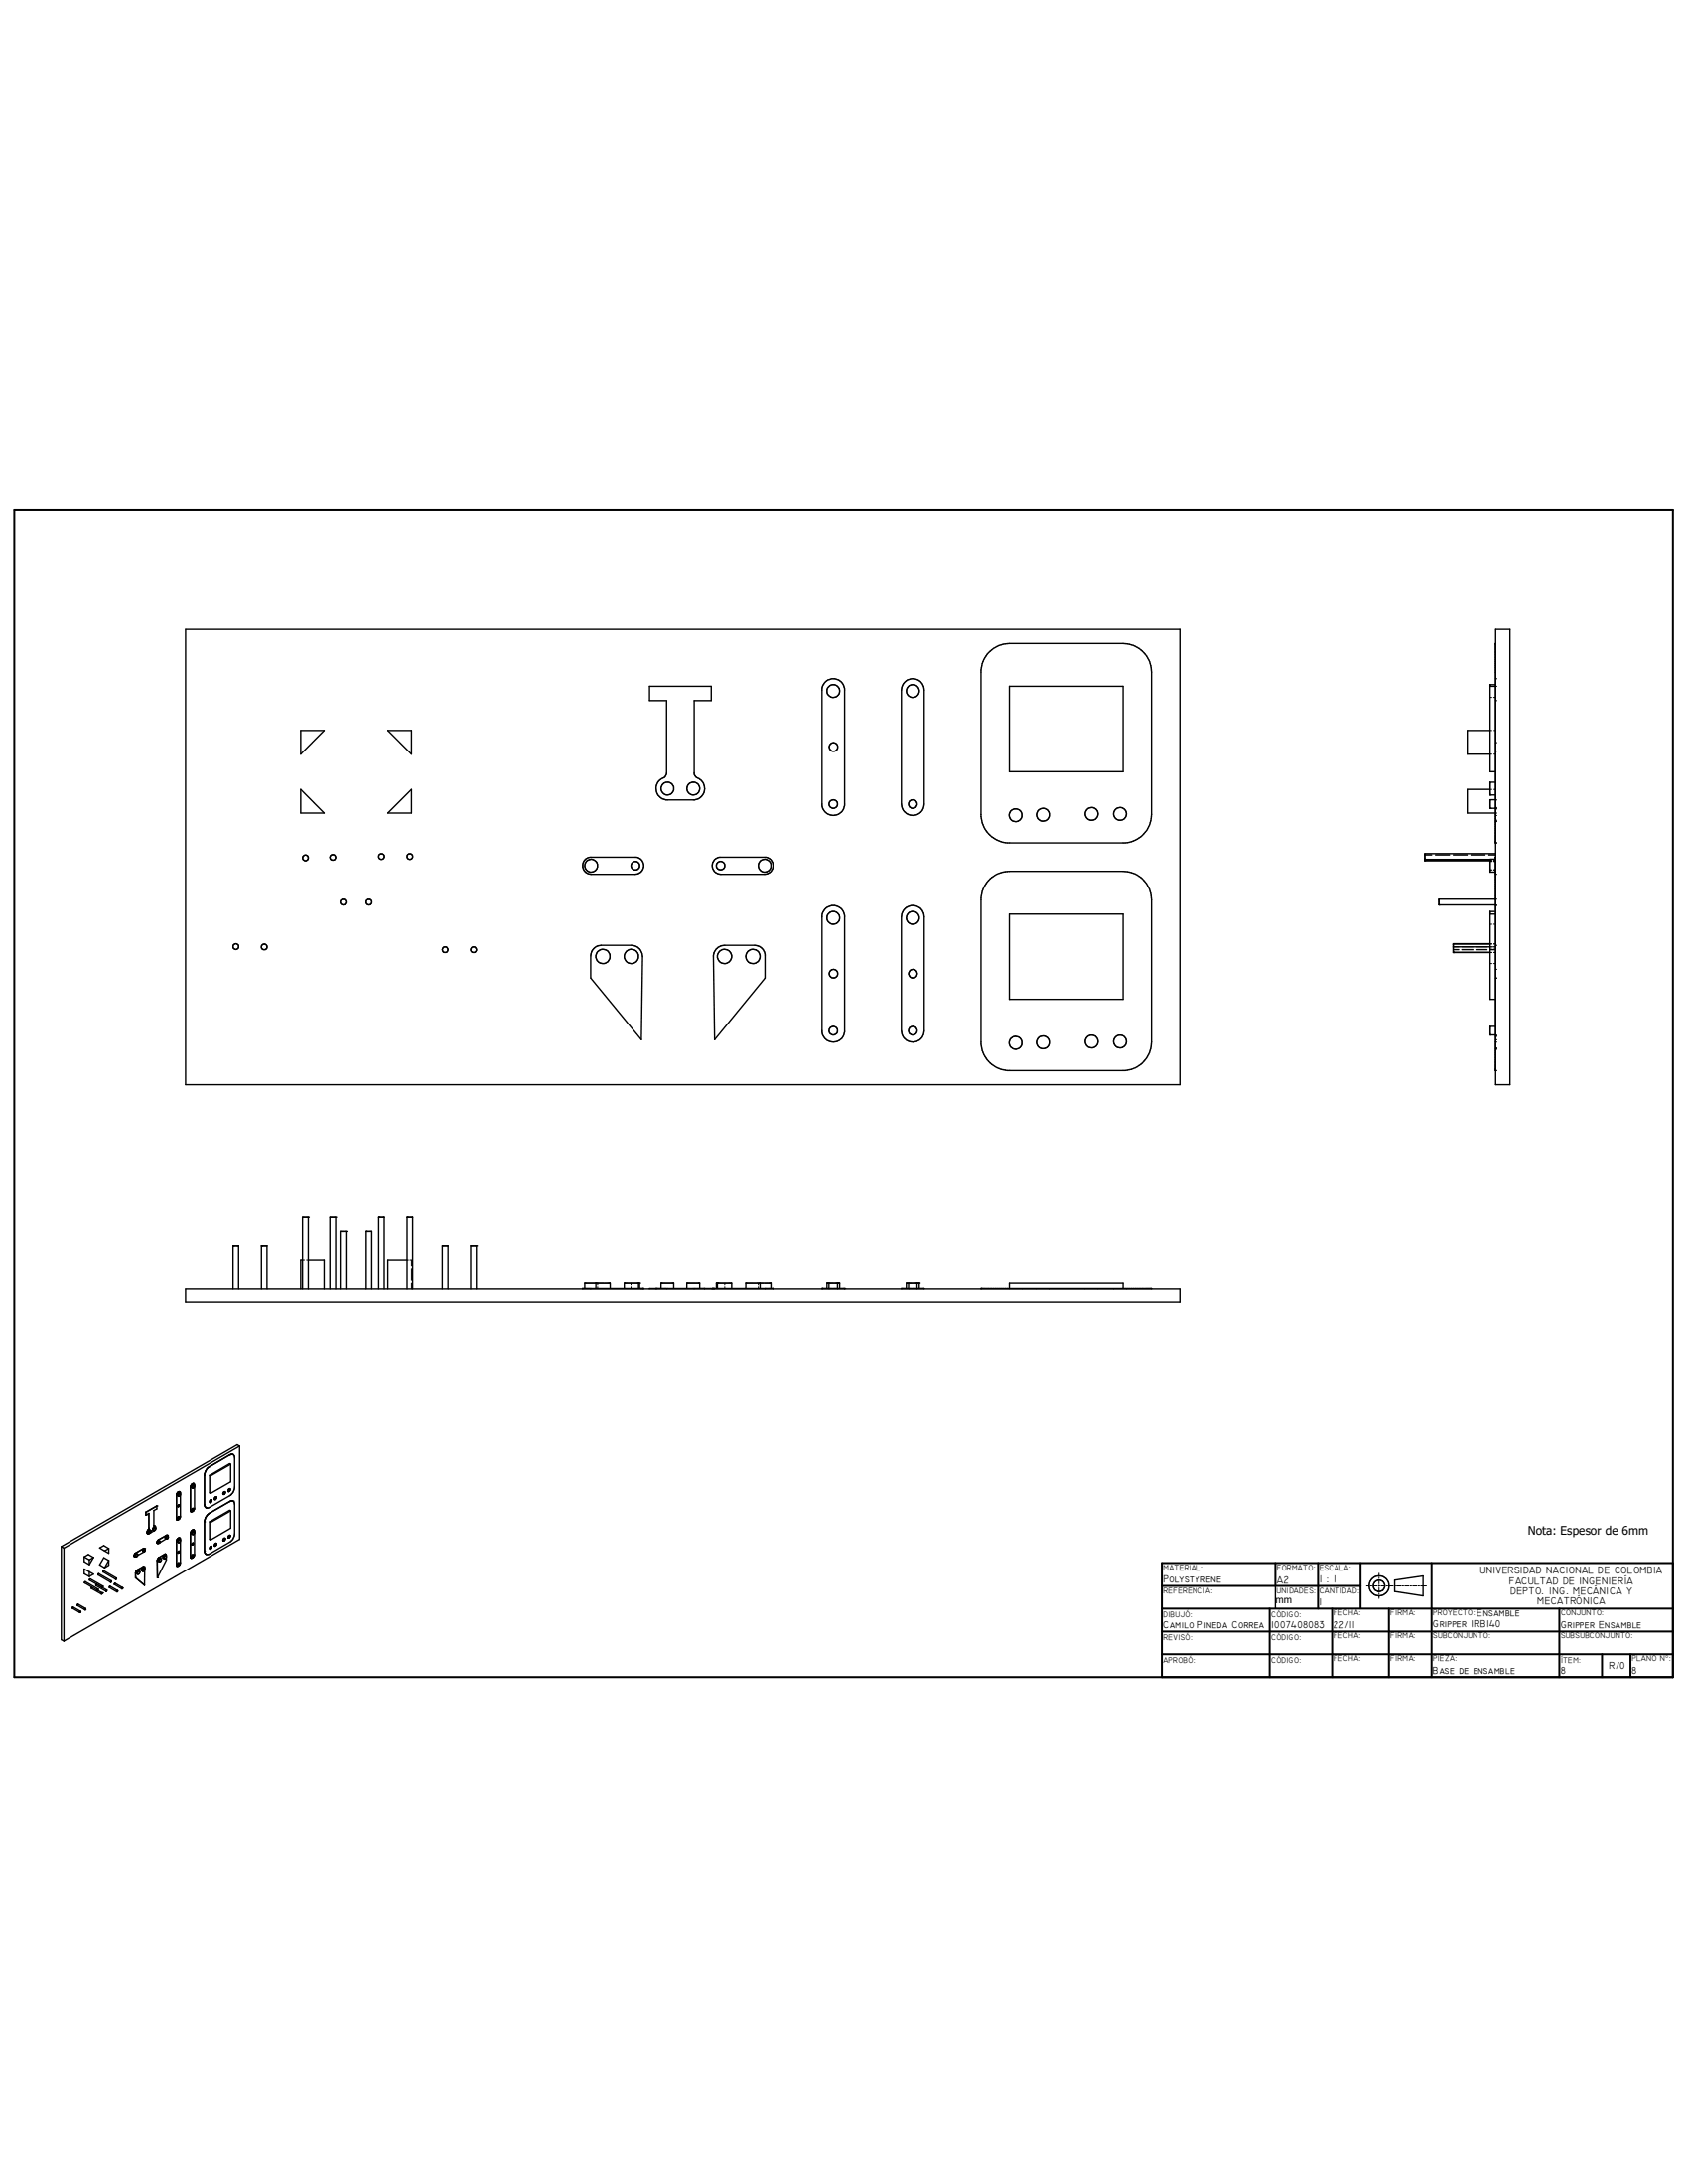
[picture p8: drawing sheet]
<svg xmlns="http://www.w3.org/2000/svg" width="216mm" height="279mm" viewBox="0 0 216 279" stroke-linecap="round" stroke-linejoin="round" font-family="sans-serif">
<g fill="none" stroke="#000" stroke-width=".18">
<path d="M23.7 80.5h127.2v58.3h-127.2zM38.5 93.5h3l-3 3zM49.6 93.5h3v3zM83.1 87.8h7.9v1.8h-2.2v9.4a1 1 0 0 0 .7 .7 1.45 1.45 0 0 1 .6 1.6 1.45 1.45 0 0 1-1.3 1h-3.6a1.49 1.49 0 0 1-1.3-1.4 1.49 1.49 0 0 1 1.1-1.5l.3-.4v-9.4h-2.2zM105.5 87.3a1.47 1.47 0 0 1 1.5-.4 1.47 1.47 0 0 1 1 1.2v14.9a1.46 1.46 0 0 1-1.4 1.3 1.46 1.46 0 0 1-1.5-1.3v-14.9l.1-.3zM115.7 87.3a1.46 1.46 0 0 1 1.6-.4 1.46 1.46 0 0 1 .9 1.4v14.6a1.46 1.46 0 0 1-1.5 1.4 1.46 1.46 0 0 1-1.4-1.4v-14.6l.1-.5zM126.4 83.5a3.8 3.8 0 0 1 2.7-1.2h14.5a3.7 3.7 0 0 1 3.7 3.7v18.2a3.7 3.7 0 0 1-3.4 3.6h-15.1a3.7 3.7 0 0 1-3.3-3.3v-18.8a3.8 3.8 0 0 1 .9-2.2zM129.1 87.8h14.5v10.9h-14.5zM190.6 87.8h.7M190.6 93.5h-2.9v3h2.9M191.3 82.3h.1M191.3 87.6h-.7v11.1h.7"/>
<path d="M191.3 82.4v25.4M191.3 80.5h1.8v58.3h-1.8zM38.5 101l3 3h-3zM52.6 101v3h-3zM74.9 109.9l.6-.2h5.9a1.1 1.1 0 0 1 .9 1.1 1.1 1.1 0 0 1-1.1 1h-5.6a1.11 1.11 0 0 1-1-1.4zM91.4 110l.6-.3h5.9a1.1 1.1 0 0 1 1 1.1 1.1 1.1 0 0 1-1.1 1h-5.6a1.12 1.12 0 0 1-1-.6 1.12 1.12 0 0 1 .2-1.2zM105.5 116.3a1.47 1.47 0 0 1 1.5-.4 1.47 1.47 0 0 1 1 1.2v14.9a1.46 1.46 0 0 1-1.4 1.3 1.46 1.46 0 0 1-1.5-1.3v-14.9l.1-.3zM115.7 116.3a1.46 1.46 0 0 1 1.6-.4 1.46 1.46 0 0 1 .9 1.4v14.6a1.46 1.46 0 0 1-1.5 1.4 1.46 1.46 0 0 1-1.4-1.4v-14.6l.1-.5zM126.6 112.4a3.6 3.6 0 0 1 2.5-.9h14.5a3.7 3.7 0 0 1 3.7 3.6v18.2a3.7 3.7 0 0 1-3.4 3.7h-15.1a3.7 3.7 0 0 1-3.3-3.4v-18.8a3.6 3.6 0 0 1 1.1-2.4zM129.1 116.9h14.5v10.9h-14.5zM182.2 110h.1M182.2 109.9h.1"/>
<path d="M182.2 109.9h8.4v1.7h.7M182.2 110h8.4M182.2 109.2v.9h8.4M182.2 109.2h9.1M184 115.8h.1M184 115.8h7.3M184 115.1v.7M184 115h7.3M190.6 101.7h.1M190.6 103.4h.1M190.6 103.4h.7M190.6 116.9h.7"/>
<path d="M190.6 101.7h.7M190.6 101h-2.9v3h3.6M190.6 102.3v1.1M190.6 109.9h.7M190.6 102.3h.7M191.3 107.8h.1M191.3 111.5h.1M191.3 100.1h-.7v1.6M191.3 116.6h-.7v11.2h.7M191.3 109.7v27.3M75.9 121.4l.4-.3 .6-.2h3.9a1.47 1.47 0 0 1 1.4 1.5l-.2 10.6-6.4-7.9v-2.8l.1-.6zM91.6 121.4l.6-.4 .5-.1h3.8a1.36 1.36 0 0 1 1.3 1.2v3l-6.4 7.9-.2-10.8 .1-.3z"/>
<path d="M185.9 121.8h.1M185.9 121.8h4.7M185.9 121.1h4.7M185.9 120.8h4.7M190.6 132.4h.1M190.6 132.4h.7M190.6 120.7h-4.7v1.1M191.3 137h.1M191.3 131.3h-.7v1.1M29.8 159.4h.1M29.8 159.4v5.4M29.8 159.4h.7v5.4"/>
<path d="M33.4 159.4h.1M33.4 159.4v5.4M33.5 159.4h.6v5.4M39.4 155.7h.1M39.4 155.7v9.1M39.4 155.7h-.7v9.1M42.9 155.7h.1M42.9 155.7v9.1M42.9 155.7h-.7v9.1M44.3 157.5h.1M44.3 157.5v7.3M44.3 157.5h-.8v7.3"/>
<path d="M46.8 157.5h.1M46.8 157.5v7.3M46.9 157.5h.7v7.3M48.4 155.7h.1M48.4 155.7v9.1M48.5 155.7h.7v9.1M52.1 155.7h.1M52.1 155.7v9.1M52.1 155.7h.7v9.1M60.9 159.4h.1M60.9 159.4v5.4M60.9 159.4h-.7v5.4"/>
<path d="M23.7 164.8h127.2v1.8h-127.2zM38.7 161.2h-.2v3.6M39.4 161.2h2.1v3.6M52.1 161.2h-2.5v3.6M56.6 164.8v-5.4h.7v5.4M74.5 164.8h7.8M75.6 164.8h.1M76.2 164.1h.1M76.2 164.1v.7M78 164.1h-3.2v.7M78 164.1v.7M79.8 164.1h.1"/>
<path d="M79.8 164.1v.7M79.8 164.1h2M81.7 164.1v.7M81.8 164.1h.1M81.8 164.1v.7M82 164.8h.1M82.2 164.8h.1M83.1 164.8h7.9M83.9 164.8h.1M84.5 164.1h.1M84.5 164.1v.7M84.5 164.1h1.7v.7"/>
<path d="M87.8 164.8v-.7h1.7v.7M90.1 164.8h.1M91.1 164.8h.1M91.1 164.8h7.8M91.2 164.8h.1M91.4 164.8h.1M91.6 164.1h.1M91.6 164.1v.7M91.7 164.1h1.9v.7M91.8 164.1h.1M91.8 164.1v.7M95.4 164.8v-.7h3.2v.7"/>
<path d="M97.2 164.1v.7M97.8 164.8h.1M105.1 164.8h.1M105.2 164.8h2.8M105.8 164.1h.1M105.8 164.1v.7M105.8 164.1h1.6v.7M106 164.1v.7M107.1 164.1h.1M107.1 164.1v.7M108 164.8h.1M115.3 164.8h2.9"/>
<path d="M116.2 164.1v.7M117.3 164.1h.1M117.3 164.1v.7M117.5 164.1h.1M117.5 164.1h-1.6v.7M117.6 164.1v.7M125.5 164.8h.1M125.5 164.8h21.8M129.1 164.8v-.7h14.5v.7M7.8 197.9l.4 .2M7.8 197.9v11.9l.4 .1M8.2 198.1v11.8"/>
<path d="M10.8 199.2v.6l.6 .4M10.8 199.2l.5-.3 .7 .3M10.8 199.2l.6 .4M11.4 199.6v.6M12 199.2l-.6 1M12 199.2l-.6 .4M13.9 198.1l-.6-.4-.6 .3 .7 .4M13.9 199.6l-.6-.3-.6 .9 .7 .4M13.9 199.6l-.5 1M13.9 198.1v.6l-.5-.3M13.9 199.6v.6l-.5 .4M13.9 198.1l-.5 .3"/>
<path d="M17.2 199.1h.1M17.2 199a.26 .26 0 0 1 .4-.2h-.2l-.1 .3M17.2 198.9v.2h.1M17.3 198.7l-.1 .2v.2M17.3 198.7l-.1 .1M17.3 198.7h.1M17.6 198.8v.3l-.2 .1M18.4 198.1l-1.1 .6M18.4 198.5l-.8 .5M18.4 198.5h.1M18.5 198.1h.1M18.5 198.1h-.2l-1 .6"/>
<path d="M18.5 198.1l.1 .3-.1 .1M18.5 198.3l-.1-.1-.1 .1v.1l.1 .1M18.5 198.3l-.1 .2M18.5 198.3h.1M18.7 193.8h.1M18.7 193.8l.3-.2v2v.1M18.8 196.1h.1M18.8 196.2h.1M18.8 195.9l.1 .3 .2-.1M18.8 195.9v.1M18.9 196.2h.1M18.9 195.7l-.1 .2"/>
<path d="M19 195.7h-.1M19 195.5v.2M19.3 195.8l-.2-.1-.1 .1-.1 .2 .2 .1M19.3 195.8a.25 .25 0 0 0-.2 .3h.1M19.3 195.8l-.1 .3M19.7 195.2h.1M19.7 195.8l-.5 .3M19.8 195.2l.1 .1a.39 .39 0 0 1-.2 .5M19.9 195.5l-.2-.1-.1 .1-.1 .2 .2 .1M19.9 195.5a.22 .22 0 0 0-.2 .1 .22 .22 0 0 0 0 .2M20.1 192.7h.1M20.1 192.7l-1.4 .7v.4"/>
<path d="M20.1 192.7l-1.4 .8M20.1 192.7v.3l-.4 .2v2M20.1 197.4h.1M20.1 199.6v2.2M20.1 197.4h.2M20.2 199.5l-.1 .1M20.2 197.2v.1M20.2 197.3h.1M20.2 197.1l-.1 .3M20.2 197.2h.1M20.2 199.4v.1M20.2 197.3l.1 .1"/>
<path d="M20.3 197.1l-.1 .1M20.3 199.3l-.1 .1M20.3 197.1l.2 .1M20.3 199.8h.1M20.4 197.2l-.1 .1v.1M20.5 197.2v.1M20.5 197.3l-.1 .1M20.6 199.4a.24 .24 0 0 0-.4 .1 .24 .24 0 0 0 .2 .3M20.6 199.4l-.2 .1-.1 .3M20.6 199.4v.2v.1l-.2 .1M20.9 199.4h.1M21 198.8h.1"/>
<path d="M21 198.8l-.7 .5M21 198.8h.2l.1 .1v.7l-1.2 2.2M21.2 198.8h.1M21.2 196.8l.1 .1M21.3 196.9l-.8 .4M21.3 199a.25 .25 0 0 0-.4 0 .25 .25 0 0 0-.1 .3h.1M21.3 199a.24 .24 0 0 0-.3 .2 .24 .24 0 0 0 0 .2M21.3 199v.1M21.3 196.4l-1.1 .7M21.3 199.2l-.1 .2h-.2M21.3 196.4h.1M21.4 196.6v-.1a.2 .2 0 0 1 .1 .2 .2 .2 0 0 1-.1 .2l-.1-.1z"/>
<path d="M21.4 196.4h.1M21.4 196.4l.1 .1M21.5 196.5h-.1a.26 .26 0 0 0-.3 .3M22.6 194.3v.1M22.6 194.4h.1M22.7 190.9l-.1 .3v3.2M22.7 196.9l-.1 .3v3.1M22.8 198.6l-.1 .1M22.8 196.8l-.1 .1M22.8 192.7v.1M22.9 198.6l-.1 .1M22.9 192.7l-.2 .1"/>
<path d="M22.9 198.6h.1M22.9 192.6h-.2v.2M22.9 198.4l-.2 .1v.2M22.9 192.6v.1M22.9 198.5v.1M22.9 192.7h.1M22.9 192.6h.1M22.9 190.8l-.2 .1M23 194.1l-.2 .2M23 196.8l.1 .1-.1 3.2M23 190.8v.1M23 194.1h.1"/>
<path d="M23 196.8l-.3 .1M23 194.1l-.2-.1-.1 .1v.1l.2 .1M23 190.9h-.3M23 190.9l.1 3.2M23 194.2l-.2 .2-.1 .1-.1-.1M23.1 197l-.2-.1a.23 .23 0 0 0-.2 .1 .23 .23 0 0 0 0 .3h.1M23.1 191.1l-.2-.1a.24 .24 0 0 0-.2 .4h.2l.2-.2M23.1 191.1l-.3 .1v.2M23.1 194.1l-.1 .1M23.1 197a.22 .22 0 0 0-.3 .1 .22 .22 0 0 0 0 .2M23.1 197h.1M23.1 191.1h.1"/>
<path d="M23.1 197.1l-.1 .2-.2 .1M24.4 190.1v3.2M24.4 196v3.2M24.4 193.3v.1M24.4 199.2v.1M24.4 190.1v3.3M24.4 190v.1M24.5 195.9l-.1 .1M24.5 189.9l-.1 .2M24.5 195.8v.1M24.6 197.5l.1-.1v.2h-.1zM24.6 199.1l.2 .1"/>
<path d="M24.6 195.8h-.1M24.6 189.8l-.1 .1M24.7 189.8l-.2 .1M24.7 197.6h-.1M24.7 197.4v.2M24.8 189.8h.1M24.8 199.2l-.1 .1h-.3M24.8 189.8l.1 .1v3.1l-.2 .4h-.3M24.8 195.7l.1 .1-.1 3.2M24.8 189.8h-.1M24.8 193h-.1l-.2 .1v.1l.2 .1M24.8 199l-.2-.1-.1 .2"/>
<path d="M24.8 199h-.1v.2M24.8 195.7l-.3 .1M24.8 193l-.1 .2M24.8 199h.1M24.8 193v.1M24.8 199.1v.1M24.8 195.9a.25 .25 0 0 0-.2 .4M24.9 190h-.2a.24 .24 0 0 0-.2 .3l.2 .1M24.9 190a.23 .23 0 0 0-.2 .4M24.9 190v.1M24.9 196l-.2-.1a.23 .23 0 0 0-.2 .1 .23 .23 0 0 0 0 .2l.2 .1M24.9 196.1l-.2 .2"/>
<path d="M24.9 190.2l-.2 .2M26.2 188.6v4l.2 .3M26.2 194.6v3.9M26.2 198.5l.1 .2M26.2 198.4v.1M26.2 188.6v.2M26.2 194.6v.1M26.2 198.5l.1 .3M26.2 188.4v.2M26.2 194.4v.2M26.3 188.3l-.1 .1M26.3 194.2l-.1 .2"/>
<path d="M26.3 198.7l.1 .1M26.4 192.9h.1M26.4 198.8h.1M26.4 188.1l-.1 .2M26.4 194l-.1 .2M26.5 187.9l-.1 .2M26.5 193.8l-.1 .2M26.6 193.7l-.1 .1M26.7 187.7l-.2 .2M26.7 193.7l-.2 .1M26.7 193.7h-.1M26.8 188.8v2.2l.1 .1"/>
<path d="M26.8 194.7v2.2l.1 .1M26.8 188.8h.1M26.8 194.7l.1 .1M26.8 198.2h.1M26.9 192.2h.1M26.9 188.8v2.3M26.9 194.8v2.2M27 192.1l-.1 .1M27.1 198l-.2 .2M27.1 192.1l-.2 .1M27.1 197.8v.1M27.1 191.9h-.2l-.1 .3"/>
<path d="M27.1 191.9l-.1 .2M27.1 197.9v.1M27.1 197.9a.21 .21 0 0 0-.2 0 .21 .21 0 0 0-.1 .3M27.1 192v.1M27.4 197.8h.2M27.6 197.8h-.1M27.6 191.8h.1M27.6 197.7v.1M27.7 191.5h-.1l-.2 .2v.1h.2M27.7 197.4a.23 .23 0 0 0-.3 .3M27.7 191.5h.1M27.7 197.6l-.1 .2"/>
<path d="M27.7 197.4v.1M27.7 191.5l-.2 .3M27.7 197.5v.1M27.7 191.6l-.1 .2M27.7 197.6h.1M28.6 190.9h.2v.1l-.1 .2h-.2zM28.7 197.1l.1-.3a.21 .21 0 0 0-.2 .1 .21 .21 0 0 0 0 .2M28.7 197.1h.1M28.7 197.1h-.1M28.8 190.8v.1M28.8 196.8v.1l-.1 .2M28.8 190.9v.1"/>
<path d="M28.8 191l-.2 .2M29.2 190.8h.1M29.3 196.4a.17 .17 0 0 1 .2 .2 .17 .17 0 0 1-.2 .2l-.1-.1zM29.4 190.4l-.2 .1v.3M29.4 190.4v.1M29.4 190.4l.1 .1M29.4 196.4l.1 .1M29.5 190.5l-.1 .2-.1 .1M29.5 190.6l-.2 .2M29.5 186.1l-2.8 1.6M29.5 186.1h.3M29.5 192.1a.37 .37 0 0 1 .5 .3v4a1.21 1.21 0 0 1-.6 .9l-2.7 1.5-.2 .1-.2-.1"/>
<path d="M29.5 196.5l-.2 .3M29.5 192.1l-2.8 1.6M29.5 187.3h-.1l-2.6 1.5M29.5 193.3l-.1-.1-2.6 1.5M29.5 187.3l-2.6 1.5M29.5 187.3v2.3l-2.6 1.5M29.5 193.3v2.2l-2.6 1.5M29.5 193.3l-2.6 1.5M29.6 186.1h-.1M29.6 192l-.1 .1M29.6 192l.2 .1M29.7 186.1h.2"/>
<path d="M29.8 192.1h.1M29.9 186.1l.1 .3v3.9l-.1 .5-.5 .6-2.6 1.4a.39 .39 0 0 1-.4 .1 .39 .39 0 0 1-.2-.4M30.6 185v11.9l-22.4 13M30.6 185l-22.4 13.1M30.6 185l-.3-.1-22.5 13M9.2 205.7l1 .6M9.3 205.6h.1M9.3 205.6l1 .5M9.9 205.4l1 .5M10 205.2l-.1 .1M10 205.2l1 .6h-.1v.1M10.2 206.3h.1"/>
<path d="M10.3 206.1l-.1 .2M10.3 206.2v.1M10.8 202.5h.1M10.8 202.4v.1M10.8 202.5l1.6 .9M10.9 205.9h.1M10.9 202.4l1.6 .9h-.1v.1M11 205.8l-.1 .1M11.4 201.1l-.6-.4v.6l.6 .4M11.4 201.1l.6 .3-.6 .3M11.4 201.1v.6M11.5 202.1l1.5 1 .2-.2"/>
<path d="M11.5 202l-.1 .1M11.6 202l1.6 .9M11.7 203.1v.1l1.3 .7M12.3 202.7l1.4 .7-.1 .2-1.3-.8zM12.4 203.4h.1M12.5 203.4l.6 .4M12.5 203.4h.1M12.5 201.5l1.7 .9M12.5 201.4h.1M12.5 203.3v.1M12.5 201.4l.1-.1 1.6 1M13 203.9h.1"/>
<path d="M13 203.8v.1M13.1 203.8h.1M13.1 203.8l-.1 .1M13.2 202.9l-.1 .2M13.2 201v.1l1.7 .9M13.2 201h.1l1.6 .9M13.6 203.5v.1M13.6 203.5h.1M13.6 203.4v.1M14.1 202.9l-.1 .2 1 .5M14.1 202.9l.9 .6v.1M14.2 202.3l-.1 .1"/>
<path d="M14.2 202.3h.1M14.2 202.4h.1M14.3 202.3l-.1 .1M14.6 202.7h.1M14.6 202.6v.1M14.6 202.6h.1l1 .5-.1 .2-1-.6M14.8 202h.1M14.9 201.9l-.1 .1M14.9 201.9h.1M14.9 201.9v.1M14.9 203.6h.1M15 203.6h.1"/>
<path d="M15.1 203.5l-.1 .1M15.6 203.3h.1M15.7 203.1v.1M17.3 201.8h.1M17.3 201.8l1.2 1M17.4 201l-.1 .8M17.5 201.3l.1 .1M17.5 200.9l-.1 .1M17.7 201.1l.1-.1a.19 .19 0 0 1 0 .3 .19 .19 0 0 1-.2 0zM17.8 201a.24 .24 0 0 0-.3 0 .24 .24 0 0 0 0 .3M18.4 200.6h.1v.2l-.2 .2-.1-.1zM18.4 200.4l-.9 .5"/>
<path d="M18.4 200.4h.1M18.4 200.4l.1 .2M18.5 200.6a.24 .24 0 0 0-.4 .1 .24 .24 0 0 0 .2 .3M18.5 200.9v1.9M20.1 201.8h.1M22.6 200.3v.1M22.7 200.2h.3l.1-.1-.1-.1-.2 .2M23 200.2a.2 .2 0 0 1-.2 .2 .2 .2 0 0 1-.2-.1M23 200l-.2-.1-.1 .2M163.1 202.9v2.9M178.4 202.1l3.6-.5v2.6l-3.6-.6z"/>
<circle cx="106.6" cy="88.4" r=".82"/>
<circle cx="106.6" cy="95.6" r=".55"/>
<circle cx="116.8" cy="88.4" r=".82"/>
<circle cx="39.1" cy="109.8" r=".37"/>
<circle cx="42.6" cy="109.7" r=".37"/>
<circle cx="43.9" cy="115.4" r=".36"/>
<circle cx="47.2" cy="115.4" r=".37"/>
<circle cx="48.8" cy="109.6" r=".37"/>
<circle cx="52.4" cy="109.6" r=".37"/>
<circle cx="75.6" cy="110.8" r=".83"/>
<circle cx="81.3" cy="110.8" r=".55"/>
<circle cx="85.4" cy="100.9" r=".82"/>
<circle cx="88.7" cy="100.9" r=".82"/>
<circle cx="92.2" cy="110.7" r=".54"/>
<circle cx="97.8" cy="110.8" r=".82"/>
<circle cx="106.6" cy="117.4" r=".81"/>
<circle cx="106.6" cy="102.9" r=".54"/>
<circle cx="116.7" cy="102.9" r=".54"/>
<circle cx="116.8" cy="117.4" r=".82"/>
<circle cx="129.9" cy="104.3" r=".81"/>
<circle cx="133.4" cy="104.2" r=".82"/>
<circle cx="139.6" cy="104.1" r=".82"/>
<circle cx="143.3" cy="104.1" r=".82"/>
<circle cx="30.2" cy="121.1" r=".37"/>
<circle cx="33.8" cy="121.1" r=".36"/>
<circle cx="56.9" cy="121.5" r=".36"/>
<circle cx="60.6" cy="121.5" r=".37"/>
<circle cx="77.1" cy="122.4" r=".92"/>
<circle cx="80.8" cy="122.4" r=".91"/>
<circle cx="92.7" cy="122.4" r=".9"/>
<circle cx="96.3" cy="122.4" r=".9"/>
<circle cx="106.6" cy="131.9" r=".54"/>
<circle cx="106.6" cy="124.6" r=".55"/>
<circle cx="116.7" cy="131.9" r=".54"/>
<circle cx="116.8" cy="124.6" r=".54"/>
<circle cx="129.9" cy="133.4" r=".82"/>
<circle cx="133.4" cy="133.3" r=".82"/>
<circle cx="139.6" cy="133.2" r=".82"/>
<circle cx="143.3" cy="133.2" r=".83"/>
<circle cx="176.4" cy="202.9" r="1.27"/>
<circle cx="176.4" cy="202.9" r=".73"/>
</g>
<g fill="none" stroke="#000" stroke-width=".13">
<path d="M190.6 89.2h.2M190.6 96.5h.2M190.6 93.5h.2M191 89.2h.3M191.1 96.5h.2M191.1 93.5h.2M191.3 87.8h.1M191.3 89.6h.1M191.3 86.8h.1M191.3 96.1h.1M191.3 95h.1M182.2 109.3h.9"/>
<path d="M182.2 109.4h.9M183.6 109.3h1.8M183.6 109.4h1.8M185.9 109.3h1.8M185.9 109.4h1.8M188.1 109.3h1.9M188.1 109.4h1.9M190.4 109.3h.9M190.4 109.4h.9M190.6 111.3h.2M190.6 110.2h.2M190.6 118.2h.2"/>
<path d="M190.6 101h.2M190.6 109.9h.2M190.6 110h.2M190.6 110.1h.2M191 111.3h.3M191 110.2h.3M191 118.2h.3M191.1 101h.2M191.1 109.9h.2M191.1 110h.2M191.1 110.1h.2M191.3 111.8h.1"/>
<path d="M191.3 102.3h.1M191.3 104.3h.1M191.3 105.1h.1M191.3 103.5h.1M191.3 104.9h.1M191.3 103.3h.1M191.3 103.4h.1M191.3 115.8h.1M191.3 104h.1M191.3 115h.1M185.9 121.1h.7M185.9 121.5h.7"/>
<path d="M187 121.1h1.4M187 121.5h1.4M188.8 121.1h1.4M188.8 121.5h1.4M190.6 123.3h.2M190.6 121.4h.2M190.6 121.8h.2M190.6 121.1h.7M190.6 121.5h.7M190.6 120.8h.2M190.6 120.7h.2M191 123.3h.3"/>
<path d="M191 121.4h.3M191.1 121.8h.2M191.1 120.8h.2M191.1 120.7h.2M191.3 120.9h.1M191.3 125.1h.1M191.3 133h.1M191.3 124h.1M191.3 133.3h.1M191.3 134.1h.1M191.3 132.4h.1M191.3 134.2h.1"/>
<path d="M191.3 132.6h.1M191.3 132.5h.1M38.7 161.2h.2M39.2 161.2h.2M52.1 161.2h.1M52.4 161.2h.2v.7M52.6 162.3v1.4M52.6 164.1v.7M76.4 164.1v.2M76.4 164.6v.2M80.7 164.1v.2M80.7 164.6v.2"/>
<path d="M85.3 164.8h.1M88.8 164.8h.1M92.7 164.1v.2M92.7 164.6v.2M97 164.1v.2M97 164.6v.2M106 164.8h.1M107.1 164.8h.1M116.2 164.8h.1M117.3 164.8h.1M129.1 164.8h.1M130.7 164.8h.1"/>
<path d="M132.6 164.8h.1M134.2 164.8h.1M138.8 164.8h.1M140.4 164.8h.1M142.4 164.8h.1M144.1 164.8h.1M17.3 198.7h.1M18.3 198.1h.1M19 195.7h.1M19 195.5h.1M19.7 195.2h.1M20.1 199.7h.1"/>
<path d="M20.3 197h.1M20.4 199.2h.1M21 198.8h.1M21.3 196.4h.1M22.6 194.3h.1M22.6 191.3h.1M22.6 197.2h.1M24.3 193.2h.1M24.3 190.3h.1M24.3 199.1l.1 .1M24.3 196.2h.1M26.2 198.4h.1"/>
<path d="M26.2 194.7h.1M26.2 188.7v.1M26.2 192.5h.1M26.8 187.6h.1M26.8 193.6h.1M29.4 186.1h.1M29.4 192.1h.1M17.3 201.3h.1M17.6 200.9h.1M18.3 200.5h.1M22.6 200.2h.1M174.8 202.9h.3"/>
<path d="M175.3 202.9h.2M175.6 202.9h.5M176.3 202.9h.2M176.4 201.3v.3M176.4 201.8v.1M176.4 202.1v.5M176.4 202.8v.2M176.4 203.1v.5M176.4 203.8v.2M176.4 204.1v.4M176.6 202.9h.6M177.3 202.9h.2"/>
<path d="M177.6 202.9h.6M178.3 202.9h.2M178.7 202.9h.5M179.3 202.9h.2M179.7 202.9h.5M180.4 202.9h.1M180.7 202.9h.5M181.4 202.9h.2M181.7 202.9h.7"/>
</g>
<g fill="none" stroke="#000" stroke-width=".25">
<path d="M1.8 65.3h212.2v149.2h-212.2zM163.1 200v2.9M168.6 200v5.8M174 200v5.8M183.1 200v14.5M214 200h-65.4v14.5M148.6 205.8h65.4M148.6 208.7h65.4M148.6 211.6h65.4M148.6 202.9h25.4M162.4 205.8v8.7M170.4 205.8v8.7"/>
<path d="M177.6 205.8v8.7M199.4 205.8v8.7M204.9 211.6v2.9M208.5 211.6v2.9"/>
</g>
<text font-size="1.5" x="195.4" y="196.4">Nota: Espesor de 6mm</text>
<g font-size="1.3">
<text x="148.8" y="202.5">Polystyrene</text>
<text x="163.3" y="202.5">A2</text>
<text x="168.7" y="202.5">1 : 1</text>
<text x="189.3" y="201.3">UNIVERSIDAD NACIONAL DE COLOMBIA</text>
<text x="193" y="202.6">FACULTAD DE INGENIERÍA</text>
<text x="193.2" y="204">DEPTO. ING. MECÁNICA Y</text>
<text x="148.8" y="208.3">Camilo Pineda Correa</text>
<text x="162.6" y="208.3">1007408083</text>
<text x="163.1" y="205.1">mm</text>
<text x="168.7" y="205.4">1</text>
<text x="170.6" y="208.3">22/11</text>
<text x="183.3" y="208.1">Gripper IRB140</text>
<text x="188.9" y="206.8">Ensamble</text>
<text x="196.6" y="205.2">MECATRÓNICA</text>
<text x="199.6" y="208.3">Gripper Ensamble</text>
<text x="183.3" y="214.1">Base de ensamble</text>
<text x="199.6" y="214.2">8</text>
<text x="205.8" y="213.5">R/0</text>
<text x="208.7" y="214.2">8</text>
</g>
<g font-size="1">
<text x="148.8" y="200.9">MATERIAL:</text>
<text x="148.8" y="203.8">REFERENCIA:</text>
<text x="163.2" y="203.8">UNIDADES:</text>
<text x="163.3" y="200.9">FORMATO:</text>
<text x="168.7" y="200.9">ESCALA:</text>
<text x="168.7" y="203.8">CANTIDAD:</text>
<text x="148.8" y="206.9">DIBUJÓ:</text>
<text x="148.8" y="209.8">REVISÓ:</text>
<text x="162.6" y="206.9">CÓDIGO:</text>
<text x="162.6" y="209.8">CÓDIGO:</text>
<text x="170.6" y="206.7">FECHA:</text>
<text x="170.6" y="209.6">FECHA:</text>
<text x="177.8" y="206.7">FIRMA:</text>
<text x="177.8" y="209.6">FIRMA:</text>
<text x="183.3" y="206.7">PROYECTO:</text>
<text x="183.3" y="209.6">SUBCONJUNTO:</text>
<text x="199.6" y="209.6">SUBSUBCONJUNTO:</text>
<text x="199.6" y="206.7">CONJUNTO:</text>
<text x="148.8" y="212.7">APROBÓ:</text>
<text x="162.6" y="212.7">CÓDIGO:</text>
<text x="170.6" y="212.5">FECHA:</text>
<text x="177.8" y="212.5">FIRMA:</text>
<text x="183.3" y="212.5">PIEZA:</text>
<text x="199.6" y="212.7">ÍTEM:</text>
<text x="208.7" y="212.5">PLANO N°:</text>
</g>
</svg>
